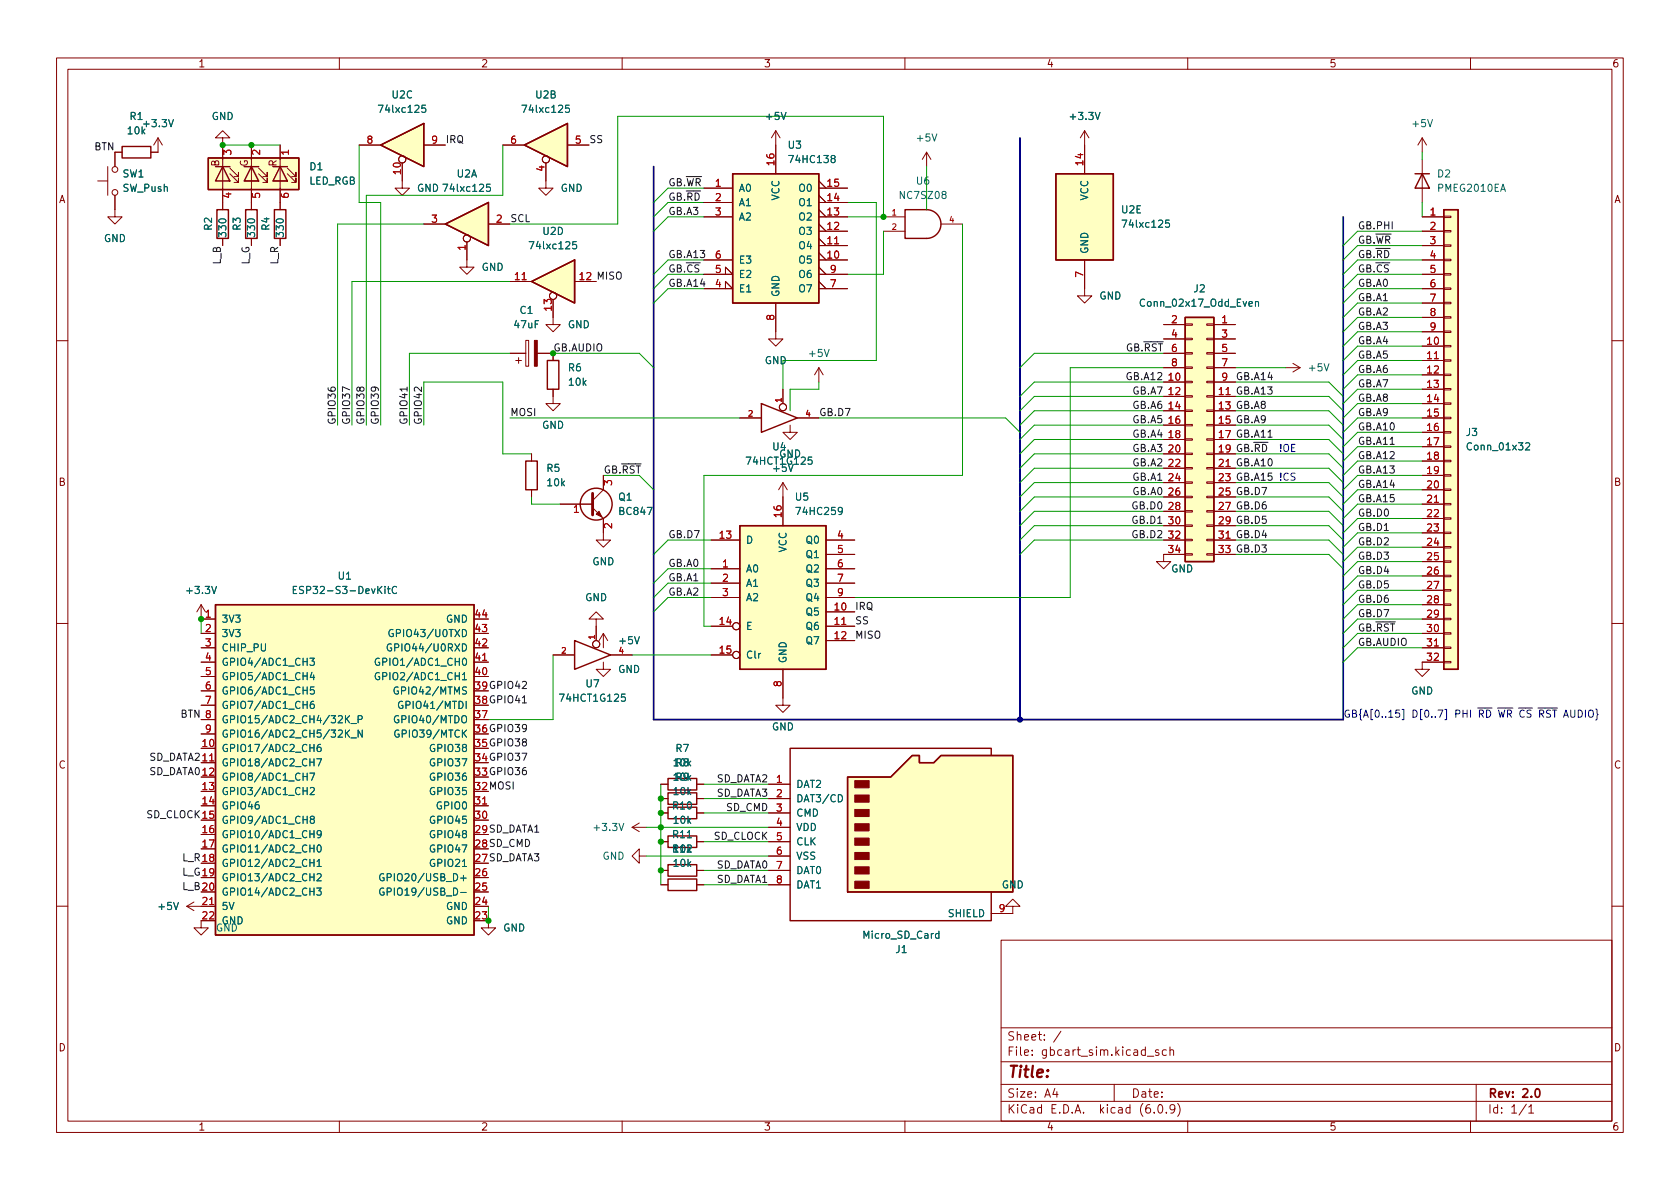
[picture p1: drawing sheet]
<svg xmlns="http://www.w3.org/2000/svg" width="297mm" height="210mm" viewBox="0 0 297 210" stroke-linecap="round" stroke-linejoin="round" font-family="sans-serif">
<g fill="none" stroke="#840000" stroke-width=".18">
<path d="M10 10.2h277v190.1h-277zM12 12.2h273v186.1h-273zM60 10.2v2M110 10.2v2M160 10.2v2M210 10.2v2M260 10.2v2M17.3 32h1.7M19 29.5v5M20.3 34.5v3.8h1.3l-1.3 1.3-1.3-1.3h1.3M21.6 26.9h-1.3v2.6M27.9 24.4v2.5h-1.2"/>
<path d="M27.9 24.4l-.7 1.2M27.9 24.4l.8 1.2M39.4 24.4h1.2l-1.2-1.3-1.3 1.3h1.3v12.7M40.6 29.7l1.6 1.5v-.7v.7h-.8M40.6 30.7l1.6 1.6v-.8v.8h-.8M43.2 32h2.5zM43.2 29.5h2.5M44.4 25.6v2.6M44.4 29.5v7.6M45.7 32h.1M45.7 29.7l1.5 1.5v-.7v.7h-.7M45.7 30.7l1.5 1.6v-.8v.8h-.7"/>
<path d="M48.3 32h2.5zM48.3 29.5h2.5M49.5 25.6v11.5M50.8 32h.1M50.8 29.7l1.5 1.5v-.7v.7h-.7M50.8 30.7l1.5 1.6v-.8v.8h-.7M63.5 25.6h3.8M71.1 28.8v4.5h1.3l-1.3 1.2-1.3-1.2h1.3M74.9 25.6h3.8M74.9 39.6h3.8M86.4 39.6h3.8M88.9 25.6h3.8"/>
<path d="M96.5 28.8v4.5h1.3l-1.3 1.2-1.3-1.2h1.3M100.3 25.6h3.8M124.5 38.3h5M124.5 33.3h5M124.5 35.8h5M137.2 23.1l-.8 1.3M137.2 23.1v7.6M137.2 23.1l.7 1.3M144.8 38.3h5.1M144.8 33.3h5.1M144.8 39.6l1.2 1.3M144.8 37.1l1.2 1.2"/>
<path d="M144.8 35.8h5.1M144.8 34.5l1.2 1.3M144.8 32l1.2 1.3M156.2 38.3h3.8M163.8 26.9l-.7 1.3M163.8 26.9v2.6M163.8 26.9l.8 1.3M166.4 39.6h3.8M191.8 23.1l-.8 1.3M191.8 23.1v7.6M191.8 23.1l.7 1.3M251.5 24.4v2.5"/>
<path d="M251.5 28.2v7.6M251.5 38.3h3.8M251.5 24.4l-.8 1.2M251.5 24.4l.7 1.2M255.3 38.2h1.2v.3h-1.2zM39.4 42.2v1.2M44.4 42.2v1.2M49.5 42.2v1.2M82.5 42.8v4.4h1.3l-1.3 1.3-1.2-1.3h1.2M90.2 49.8h3.8M97.8 53v4.4h1.3l-1.3 1.3-1.3-1.3h1.3M101.6 49.8h3.8"/>
<path d="M124.5 51h5l-1.2-1.2v1.2M124.5 48.5h5l-1.2-1.3v1.3M124.5 46h5M137.2 53.6v6.3h1.2l-1.2 1.3-1.3-1.3h1.3M144.8 40.9h5.1M144.8 46h5.1M144.8 44.7l1.2 1.3M144.8 43.4h5.1M144.8 42.2l1.2 1.2M144.8 51h5.1M144.8 48.5h5.1M144.8 49.8l1.2 1.2"/>
<path d="M144.8 47.2l1.2 1.3M156.2 40.9h3.8M191.8 46v6.3h1.2l-1.2 1.3-1.3-1.3h1.3M205.7 57.4h3.8M205.7 59.9h3.8M209.5 59.8h1.3v.3h-1.3zM209.5 57.3h1.3v.2h-1.3zM213.4 59.8h1.2v.3h-1.2zM213.4 57.3h1.2v.2h-1.2zM214.6 57.4h3.8M214.6 59.9h3.8M251.5 40.9h3.8"/>
<path d="M251.5 46h3.8M251.5 43.4h3.8M251.5 51h3.8M251.5 48.5h3.8M251.5 53.6h3.8M251.5 56.1h3.8M251.5 58.7h3.8M255.3 58.5h1.2v.3h-1.2zM255.3 56h1.2v.3h-1.2zM255.3 53.5h1.2v.2h-1.2zM255.3 50.9h1.2v.3h-1.2zM255.3 48.4h1.2v.2h-1.2z"/>
<path d="M255.3 45.8h1.2v.3h-1.2zM255.3 43.3h1.2v.3h-1.2zM255.3 40.8h1.2v.2h-1.2zM10 60.2h2M90.2 62.5h2.8M91.2 63.7h1M91.7 63.2v1.1M93 60.2h.5v4.6h-.5zM95 62.5h2.8v1.2M97.8 68.8v2.6h1.3l-1.3 1.2-1.3-1.2h1.3M130.8 73.9h3.8M138.4 68.8v2.6"/>
<path d="M139.7 75.2v1.2h1.3l-1.3 1.3-1.3-1.3h1.3M141 73.9h3.8M144.8 65l-.8 1.3M144.8 65v2.6M144.8 65l.7 1.3M205.7 62.5h3.8M205.7 65h3.8M205.7 67.6h3.8M205.7 70.1h3.8M205.7 72.6h3.8M205.7 75.2h3.8M205.7 77.7h3.8"/>
<path d="M209.5 77.6h1.3v.2h-1.3zM209.5 75.1h1.3v.2h-1.3zM209.5 72.5h1.3v.3h-1.3zM209.5 70h1.3v.2h-1.3zM209.5 67.4h1.3v.3h-1.3zM209.5 64.9h1.3v.2h-1.3zM209.5 62.4h1.3v.2h-1.3zM213.4 77.6h1.2v.2h-1.2zM213.4 75.1h1.2v.2h-1.2zM213.4 72.5h1.2v.3h-1.2zM213.4 70h1.2v.2h-1.2zM213.4 67.4h1.2v.3h-1.2z"/>
<path d="M213.4 64.9h1.2v.2h-1.2zM213.4 62.4h1.2v.2h-1.2zM214.6 62.5h3.8M214.6 65h3.8M214.6 67.6h3.8M214.6 70.1h3.8M214.6 72.6h3.8M214.6 75.2h3.8M214.6 77.7h3.8M227.3 65h2.6M228.6 64.3l1.3 .7M229.9 65l-1.3 .8"/>
<path d="M251.5 63.7h3.8M251.5 61.2h3.8M251.5 66.3h3.8M251.5 68.8h3.8M251.5 71.4h3.8M251.5 73.9h3.8M251.5 76.4h3.8M251.5 79h3.8M255.3 78.9h1.2v.2h-1.2zM255.3 76.3h1.2v.3h-1.2zM255.3 73.8h1.2v.2h-1.2zM255.3 71.2h1.2v.3h-1.2z"/>
<path d="M255.3 68.7h1.2v.3h-1.2zM255.3 66.2h1.2v.2h-1.2zM255.3 63.6h1.2v.3h-1.2zM255.3 61.1h1.2v.2h-1.2zM285 60.2h2M94 80.3v1.2M94 86.6v1.3M99.1 89.1h5.7M104.8 89.8l1.9 1.9v3.8h1.2l-1.2 1.3-1.3-1.3h1.3M106.7 84.1v2.5l-1.9 1.9M125.7 95.5h5.1M138.4 85.3v7.7"/>
<path d="M138.4 85.3l-.7 1.3M138.4 85.3l.8 1.3M146 95.5h5.1M146 98h5.1M205.7 95.5h3.8M205.7 80.3h3.8M205.7 82.8h3.8M205.7 85.3h3.8M205.7 87.9h3.8M205.7 90.4h3.8M205.7 93h3.8M209.5 97.9h1.3v.3h-1.3z"/>
<path d="M209.5 95.4h1.3v.2h-1.3zM209.5 92.8h1.3v.3h-1.3zM209.5 90.3h1.3v.2h-1.3zM209.5 87.8h1.3v.2h-1.3zM209.5 85.2h1.3v.3h-1.3zM209.5 82.7h1.3v.2h-1.3zM209.5 80.1h1.3v.3h-1.3zM209.5 98h-3.8v1.3h1.3l-1.3 1.3-1.2-1.3h1.2M213.4 97.9h1.2v.3h-1.2zM213.4 95.4h1.2v.2h-1.2zM213.4 92.8h1.2v.3h-1.2zM213.4 90.3h1.2v.2h-1.2z"/>
<path d="M213.4 87.8h1.2v.2h-1.2zM213.4 85.2h1.2v.3h-1.2zM213.4 82.7h1.2v.2h-1.2zM213.4 80.1h1.2v.3h-1.2zM214.6 95.5h3.8M214.6 98h3.8M214.6 80.3h3.8M214.6 82.8h3.8M214.6 85.3h3.8M214.6 87.9h3.8M214.6 90.4h3.8M214.6 93h3.8"/>
<path d="M251.5 89.1h3.8M251.5 81.5h3.8M251.5 84.1h3.8M251.5 86.6h3.8M251.5 91.7h3.8M251.5 94.2h3.8M251.5 96.8h3.8M251.5 99.3h3.8M255.3 99.2h1.2v.2h-1.2zM255.3 96.6h1.2v.3h-1.2zM255.3 94.1h1.2v.3h-1.2zM255.3 91.6h1.2v.2h-1.2z"/>
<path d="M255.3 89h1.2v.3h-1.2zM255.3 86.5h1.2v.2h-1.2zM255.3 83.9h1.2v.3h-1.2zM255.3 81.4h1.2v.3h-1.2zM10 110.2h2M35.6 112h2.5M35.6 117.1h2.5M35.6 106.9v2.6h2.5M35.6 114.5h2.5M35.6 119.6h2.5M35.6 106.9l-.8 1.3M35.6 106.9l.7 1.3"/>
<path d="M83.8 117.1h2.6M97.8 115.8h3.8M105.4 109.5h1.3l-1.3-1.3-1.3 1.3h1.3v3.8M106.7 117.1v1.3h1.2l-1.2 1.2-1.3-1.2h1.3M106.7 112v2.5M106.7 112l-.8 1.3M106.7 112l.7 1.3M107.9 115.8h3.9M125.7 100.6h5.1M125.7 110.7h3.8M125.7 115.8h3.8M125.7 103.1h5.1"/>
<path d="M125.7 105.7h5.1M138.4 118.4v6.3h1.3l-1.3 1.3-1.2-1.3h1.2M146 100.6h5.1M146 108.2h5.1M146 110.7h5.1M146 113.3h5.1M146 103.1h5.1M146 105.7h5.1M251.5 112h3.8M251.5 109.5h3.8M251.5 114.5h3.8M251.5 101.8h3.8"/>
<path d="M251.5 104.4h3.8M251.5 106.9h3.8M255.3 117h1.2v.2h-1.2zM255.3 114.4h1.2v.3h-1.2zM255.3 111.9h1.2v.2h-1.2zM255.3 109.3h1.2v.3h-1.2zM255.3 106.8h1.2v.3h-1.2zM255.3 104.3h1.2v.2h-1.2zM255.3 101.7h1.2v.3h-1.2zM255.3 117.1h-3.8v1.3h1.2l-1.2 1.2-1.3-1.2h1.3M285 110.2h2M35.6 134.9h2.5"/>
<path d="M35.6 122.2h2.5M35.6 124.7h2.5M35.6 127.2h2.5M35.6 129.8h2.5M116.8 138.7h1.3M123.2 138.7h1.3M135.9 138.7h3.8M34.3 159.5l-1.3 .8M83.8 142.5h2.6M111.8 146.3h2.5M111.8 146.3l1.2 .8M113 151.4v-1.3l-1.2 1.3 1.2 1.2v-1.2h1.3"/>
<path d="M113 145.5l-1.2 .8M116.8 141.2h1.3M116.8 143.8h1.3M116.8 148.8h1.3M116.8 153.9h1.3M116.8 156.5h1.3M123.2 141.2h1.3M123.2 143.8h1.3M123.2 148.8h1.3M123.2 153.9h1.3M123.2 156.5h1.3M135.9 141.2h3.8"/>
<path d="M135.9 143.8h3.8M135.9 146.3h3.8M135.9 148.8h3.8M135.9 151.4h3.8M135.9 153.9h3.8M135.9 156.5h3.8M10 160.2h2M33 160.3l1.3 .7M33 160.3h5.1M35.6 162.8v1.3h1.2l-1.2 1.2-1.3-1.2h1.3M86.4 162.8v1.3h1.2l-1.2 1.2-1.3-1.2h1.3M177 166.3h108v32h-108z"/>
<path d="M179.1 160.3h1.2l-1.2-1.3-1.3 1.3h1.3v1.2h-3.8M285 160.2h2M60 198.3v2M110 198.3v2M160 198.3v2M177 194.8h108M177 191.8h108M177 187.8h108M177 181.8h108M186.5 192.5l-.4 1h1M186.9 193v1M187.6 182.4l-1.3 1.9"/>
<path d="M197 191.8v3M202.9 186.8h1.1M204.1 196.7v.1M204.9 185.7l-.4-.1-.2 .2 .1 .3 .5 .1v.4h-.6M204.9 195.4l.2-.1a.81 .81 0 0 1 .6 .7 .81 .81 0 0 1-.3 .8h-.2a.81 .81 0 0 1-.6-.6 .81 .81 0 0 1 .3-.8zM206.2 196.7v.1M206.2 185.7l-.4-.1-.3 .3v.4l.1 .3h.6M206.9 185.8l.2-.2 .3 .1 .1 .9M206.9 185.1v1.5M207.7 196l-.3 .3h-.3l-.2-.3 .1-.6 .4-.1 .2 .2a.99 .99 0 0 1-.3 1.3h-.3M208.2 195.1a1.72 1.72 0 0 1 0 2.3M210 198.3v2"/>
<path d="M260 198.3v2M261 191.8v6.5M269.9 195.3l-1.3 1.9M270.3 195.8l.4-.5v1.5M270.3 196.8h.9"/>
<circle cx="20.3" cy="30" r=".51"/>
<circle cx="20.3" cy="34" r=".51"/>
<circle cx="71.1" cy="28.2" r=".63"/>
<circle cx="96.5" cy="28.2" r=".63"/>
<circle cx="82.5" cy="42.2" r=".63"/>
<circle cx="97.8" cy="52.3" r=".63"/>
<circle cx="138.4" cy="72" r=".63"/>
<circle cx="105.4" cy="113.9" r=".63"/>
<circle cx="130.2" cy="110.7" r=".63"/>
<circle cx="130.2" cy="115.8" r=".63"/>
</g>
<path d="M271.6 192.6l.2-.1a.82 .82 0 0 1 .6 .7 .82 .82 0 0 1-.3 .8h-.2a.81 .81 0 0 1-.6-.6 .81 .81 0 0 1 .3-.8z" fill="none" stroke="#840000" stroke-width=".3"/>
<g fill="none" stroke="#840000" stroke-width=".25">
<path d="M21.6 25.9h5.1v2h-5.1zM36.8 27.9h16v5.6h-16zM38.1 29.5h2.5M38.4 37.1h2v5.1h-2zM39.4 29.5l1.2 2.5h-2.5zM43.2 29.5h2.5M43.4 37.1h2.1v5.1h-2.1zM44.4 29.5l1.3 2.5h-2.5zM48.3 29.5h2.5M48.5 37.1h2v5.1h-2zM49.5 29.5l1.3 2.5h-2.5zM67.3 25.6l7.6-3.8v7.7z"/>
<path d="M78.7 39.6l7.7-3.8v7.6zM92.7 25.6l7.6-3.8v7.7zM129.5 30.7h15.3v22.9h-15.3zM160 37.1h3.8a2.54 2.54 0 0 1 2.6 2.5 2.54 2.54 0 0 1-2.6 2.6h-3.8zM186.7 30.7h10.1v15.3h-10.1zM250.2 30.7h2.5M251.5 30.7l1.2 2.6h-2.5zM255.3 37.1h2.5v81.3h-2.5zM94 49.8l7.6-3.8v7.6zM209.5 56.1h5.1v43.2h-5.1zM96.8 63.7h2v5.1h-2zM134.6 71.4l6.4 2.5-6.4 2.5z"/>
<path d="M93 81.5h2v5.1h-2zM130.8 93h15.2v25.4h-15.2zM38.1 106.9h45.7v58.4h-45.7zM101.6 113.3l6.3 2.5-6.3 2.6zM118.1 137.7h5.1v2h-5.1zM149.9 137.4h7.6l3.8-3.8h1.3v1.3h2.5l1.3-1.3h12.7v24.1h-29.2zM175.3 133.6v-1.3h-35.6v30.5h35.6v-5.1M118.1 142.7h5.1v2.1h-5.1zM118.1 140.2h5.1v2h-5.1zM118.1 152.9h5.1v2h-5.1zM118.1 155.4h5.1v2.1h-5.1zM118.1 147.8h5.1v2.1h-5.1z"/>
<circle cx="105.4" cy="89.1" r="2.82"/>
</g>
<g fill="#840000" stroke="#840000" stroke-width=".18">
<path d="M94.5 60.2h.5v4.6h-.5z"/>
<path d="M105.4 90.9l.5-.5 .5 1z"/>
<path d="M151.1 155.8h2.6v1.3h-2.6z"/>
<path d="M151.1 153.3h2.6v1.3h-2.6z"/>
<path d="M151.1 150.7h2.6v1.3h-2.6z"/>
<path d="M151.1 148.2h2.6v1.3h-2.6z"/>
<path d="M151.1 145.7h2.6v1.2h-2.6z"/>
<path d="M151.1 143.1h2.6v1.3h-2.6z"/>
<path d="M151.1 140.6h2.6v1.3h-2.6z"/>
<path d="M151.1 138h2.6v1.3h-2.6z"/>
</g>
<path d="M104.8 87.2v3.9" fill="none" stroke="#840000" stroke-width=".51"/>
<g fill="#ffffc2" stroke="#ffffc2" stroke-width=".18">
<path d="M67.3 25.6l7.6-3.8v7.7z"/>
<path d="M92.7 25.6l7.6-3.8v7.7z"/>
<path d="M78.7 39.6l7.7-3.8v7.6z"/>
<path d="M129.5 30.7h15.3v22.9h-15.3z"/>
<path d="M38.1 106.9h45.7v58.4h-45.7z"/>
<path d="M255.3 37.1h2.5v81.3h-2.5z"/>
<path d="M94 49.8l7.6-3.8v7.6z"/>
<path d="M149.9 137.4h7.6l3.8-3.8h1.3v1.3h2.5l1.3-1.3h12.7v24.1h-29.2z"/>
<path d="M130.8 93h15.2v25.4h-15.2z"/>
<path d="M36.8 27.9h16v5.6h-16z"/>
<path d="M209.5 56.1h5.1v43.2h-5.1z"/>
<path d="M186.7 30.7h10.1v15.3h-10.1z"/>
</g>
<g fill="none" stroke="#006464" stroke-width=".18">
<path d="M75.2 18.6h-.6v.6l.1-.1h.5l.1 .2-.1 .5-.1 .1-.5-.1M100.6 18.6h-.6v.6l.1-.1h.5l.1 .2-.1 .5-.1 .1-.5-.1M86.7 32.6h-.6l-.1 .6 .2-.1h.4l.1 .2v.4l-.2 .1-.5-.1M206.7 38.9h-.6v.6l.1-.1 .5 .1 .1 .1-.1 .5-.2 .1-.4-.1M101.9 42.7h-.6l-.1 .6 .2-.1 .4 .1 .2 .2-.1 .4-.2 .1-.5-.1M222 53.4l.2-.1 .3 .1v.8M222 53.3v.9M269.7 78.4l.5-.1 .3 .4-.8 .9h.8M51.9 104.3h.4M52.5 103.7h-.6v1.3h.6M54.8 116.4h.8l-.4 .5 .3 .1v.5l-.2 .2-.5-.2M55.2 118.9l-.3 .9h.7"/>
<path d="M55.5 119.4v.8M67.1 119a.59 .59 0 0 0-.8 .6 .59 .59 0 0 0 .8 .5v-.4h-.2M67.1 116.5a.59 .59 0 0 0-.8 .5 .59 .59 0 0 0 .8 .6v-.5h-.2M69.2 113.9a.59 .59 0 0 0-.8 .6 .59 .59 0 0 0 .8 .6v-.5h-.2M69.5 111.4a.59 .59 0 0 0-.7 .5 .59 .59 0 0 0 .7 .6v-.5h-.2M70.1 103.8a.6 .6 0 0 0-.8 .4 .6 .6 0 0 0 .6 .8l.2-.2M54.8 136.7h.8l-.5 1.3M54.9 139.4l.4-.1 .3 .3-.8 .9h.8M55.5 124l-.4 .1a.86 .86 0 0 0 0 1.2l.4-.1 .1-.5-.3-.2h-.2l-.2 .2M55.5 121.5h-.6v.6l.1-.1h.5l.1 .2-.1 .4-.2 .1-.4-.1M56 134.2h.9l-.6 1.2M56.7 131.6l-.4 .1a.85 .85 0 0 0 0 1.2l.4-.1 .1-.4-.3-.3h-.2l-.2 .3"/>
<path d="M61.3 127.1l.5 .7M61.3 129.6l.5 .8M61.8 126.6l-.7 .7M61.8 129.1l-.7 .7M62.1 127.9h.9M62.1 130.5h.9M63.3 127.2h.6l.1-.2v-.3l-.7-.1v1.2M64 129.1v1.3l-.7-1.3v1.3M70.4 121.5a.59 .59 0 0 0-.7 .6 .59 .59 0 0 0 .7 .6l.1-.5h-.3M70.5 126.6a.59 .59 0 0 0-.8 .6 .59 .59 0 0 0 .8 .6v-.5h-.2M70.5 129.2a.59 .59 0 0 0-.7 .5 .59 .59 0 0 0 .7 .6l.1-.5h-.3M71.2 124.1a.59 .59 0 0 0-.8 .5 .59 .59 0 0 0 .8 .6v-.5h-.2"/>
<path d="M54.8 152.6h.7M55.1 144.9l-.2-.3v-.1l.2-.2 .4 .1 .1 .2-.1 .2-.5 .1-.1 .2v.3l.2 .2 .4-.1 .1-.1v-.3l-.3-.2M55.5 152v1.2M56 157h.8l-.4 .5 .3 .1v.6l-.2 .1-.5-.1M56.1 154.6l.4-.1 .3 .4-.8 .9h.8M56.1 152.3l.3-.3v1.2M56.1 153.2h.7M56.2 149.5l.2-.1a.68 .68 0 0 1 .4 .6 .68 .68 0 0 1-.4 .7l-.2-.1-.1-.4zM56.8 147.4l-.3 .3h-.2l-.2-.3 .1-.5h.3l.2 .1a.84 .84 0 0 1-.3 1.1h-.2M67.9 157.1a.59 .59 0 0 0-.8 .6 .59 .59 0 0 0 .8 .5v-.4h-.2M67.9 154.6a.59 .59 0 0 0-.8 .5 .59 .59 0 0 0 .8 .6v-.5h-.2M68.5 157.7l.6-.1 .1-.1-.1-.3-.6-.2v1.3"/>
<path d="M148.2 140.5a.64 .64 0 0 1 .8 .7 .64 .64 0 0 1-.8 .6zM166 165.1h-.4l-.2 .2 .1 .6h.5M166 164.7v1.2"/>
</g>
<path d="M72 68.4v.8M224.2 77.3h.7M245.8 78.6h.7M92.4 124.3h.7" fill="none" stroke="#0f0f0f" stroke-width=".18"/>
<path d="M115.6 29.5v97.7h121.9v-88.9M180.3 24.4v102.8" fill="none" stroke="#000084" stroke-width=".3"/>
<g fill="none" stroke="#009600" stroke-width=".18">
<path d="M39.4 25.6h10.1M63.5 25.6v10.2h3.8v39.4M74.9 39.6h-15.2v35.6M88.9 25.6v8.9h-24.1v40.7M124.5 35.8h-6.4l-2.5 2.5M124.5 33.3h-6.4l-2.5 2.5M124.5 38.3h-6.4l-2.5 2.6M149.9 35.8h5v27.9h-16.5v5.1M149.9 38.3h6.3v-17.7h-47v19h-19M163.8 29.5v7.6M170.2 39.6v44.5h-45.7v26.6h1.2M251.5 26.9v1.3"/>
<path d="M251.5 35.8v2.5M90.2 49.8h-28v25.4M124.5 48.5h-6.4l-2.5 2.5M124.5 46h-6.4l-2.5 2.5M124.5 51h-6.4l-2.5 2.6M156.2 40.9v7.6h-6.3M251.5 56.1h-11.5l-2.5 2.6M251.5 48.5h-11.5l-2.5 2.5M251.5 58.7h-11.5l-2.5 2.5M251.5 46h-11.5l-2.5 2.5M251.5 51h-11.5l-2.5 2.6M251.5 53.6h-11.5l-2.5 2.5"/>
<path d="M251.5 40.9h-11.5l-2.5 2.5M251.5 43.4h-11.5l-2.5 2.6M74.9 75.2v-7.6h14v12.7h5.1M90.2 73.9h40.6M90.2 62.5h-17.8v12.7M97.8 62.5h15.2l2.6 2.5M144.8 67.6v1.2h-5.1v3.8M144.8 73.9h33l2.5 2.5M205.7 75.2h-22.8l-2.6 2.5M205.7 62.5h-22.8l-2.6 2.5M205.7 72.6h-22.8l-2.6 2.6M205.7 65h-16.5v40.7h-38.1"/>
<path d="M205.7 77.7h-22.8l-2.6 2.6M205.7 67.6h-22.8l-2.6 2.5M205.7 70.1h-22.8l-2.6 2.5M218.4 75.2h16.5l2.6 2.5M218.4 72.6h16.5l2.6 2.6M218.4 77.7h16.5l2.6 2.6M218.4 67.6h16.5l2.6 2.5M218.4 65h8.9M218.4 70.1h16.5l2.6 2.5M251.5 71.4h-11.5l-2.5 2.5M251.5 68.8h-11.5l-2.5 2.6M251.5 76.4h-11.5l-2.5 2.6"/>
<path d="M251.5 73.9h-11.5l-2.5 2.5M251.5 63.7h-11.5l-2.5 2.6M251.5 66.3h-11.5l-2.5 2.5M251.5 79h-11.5l-2.5 2.5M251.5 61.2h-11.5l-2.5 2.5M94 87.9v1.2h5.1M106.7 84.1h6.3l2.6 2.5M125.7 95.5h-7.6l-2.5 2.5M205.7 80.3h-22.8l-2.6 2.5M205.7 85.3h-22.8l-2.6 2.6M205.7 95.5h-22.8l-2.6 2.5M205.7 82.8h-22.8l-2.6 2.5"/>
<path d="M205.7 93h-22.8l-2.6 2.5M205.7 90.4h-22.8l-2.6 2.6M205.7 87.9h-22.8l-2.6 2.5M218.4 80.3h16.5l2.6 2.5M218.4 85.3h16.5l2.6 2.6M218.4 95.5h16.5l2.6 2.5M218.4 82.8h16.5l2.6 2.5M218.4 93h16.5l2.6 2.5M218.4 98h16.5l2.6 2.6M218.4 90.4h16.5l2.6 2.6M218.4 87.9h16.5l2.6 2.5M251.5 81.5h-11.5l-2.5 2.6"/>
<path d="M251.5 86.6h-11.5l-2.5 2.5M251.5 89.1h-11.5l-2.5 2.6M251.5 96.8h-11.5l-2.5 2.5M251.5 91.7h-11.5l-2.5 2.5M251.5 84.1h-11.5l-2.5 2.5M251.5 94.2h-11.5l-2.5 2.6M251.5 99.3h-11.5l-2.5 2.5M35.6 109.5v2.5M97.8 115.8v11.4h-11.4M111.8 115.8h13.9M125.7 105.7h-7.6l-2.5 2.5M125.7 103.1h-7.6l-2.5 2.6"/>
<path d="M125.7 100.6h-7.6l-2.5 2.5M251.5 114.5h-11.5l-2.5 2.6M251.5 104.4h-11.5l-2.5 2.5M251.5 101.8h-11.5l-2.5 2.6M251.5 106.9h-11.5l-2.5 2.6M251.5 109.5h-11.5l-2.5 2.5M251.5 112h-11.5l-2.5 2.5M116.8 138.7v17.8M124.5 138.7h11.4M114.3 151.4h21.6M114.3 146.3h21.6M124.5 143.8h11.4"/>
<path d="M124.5 141.2h11.4M124.5 156.5h11.4M124.5 153.9h11.4M124.5 148.8h11.4M86.4 160.3v2.5"/>
</g>
<g fill="#009600" stroke="#009600" stroke-width=".18">
<circle cx="156.2" cy="38.3" r=".46"/>
<circle cx="86.4" cy="162.8" r=".46"/>
<circle cx="35.6" cy="109.5" r=".46"/>
<circle cx="97.8" cy="62.5" r=".46"/>
<circle cx="44.4" cy="25.6" r=".46"/>
<circle cx="39.4" cy="25.6" r=".46"/>
<circle cx="116.8" cy="141.2" r=".46"/>
<circle cx="116.8" cy="148.8" r=".46"/>
<circle cx="116.8" cy="143.8" r=".46"/>
<circle cx="116.8" cy="146.3" r=".46"/>
<circle cx="116.8" cy="153.9" r=".46"/>
</g>
<circle cx="180.3" cy="127.2" r=".46" fill="#000084" stroke="#000084" stroke-width=".18"/>
<text font-size="2.8" fill="#840000" x="178" y="190.6">Title:</text>
<g font-size="2.1" fill="#840000">
<text x="178" y="184">Sheet: /</text>
<text x="178" y="186.7">File: gbcart_sim.kicad_sch</text>
<text x="178" y="196.9">KiCad E.D.A. kicad (6.0.9)</text>
<text x="178" y="194.1">Size: A4</text>
<text x="200" y="194.1">Date:</text>
<text x="263" y="194.1">Rev: 2.0</text>
<text x="263" y="196.9">Id: 1/1</text>
</g>
<g font-size="1.8" fill="#840000">
<text x="35" y="11.9">1</text>
<text x="85" y="11.9">2</text>
<text x="135" y="11.9">3</text>
<text x="185" y="11.9">4</text>
<text x="235" y="11.9">5</text>
<text x="285" y="11.9">6</text>
<text x="38.7" y="29.5" transform="rotate(-90 38.7 29.5)">B</text>
<text x="43.8" y="29.5" transform="rotate(-90 43.8 29.5)">G</text>
<text x="48.9" y="29.5" transform="rotate(-90 48.9 29.5)">R</text>
<text x="10.3" y="35.9">A</text>
<text x="285.3" y="35.9">A</text>
<text x="10.3" y="85.9">B</text>
<text x="285.3" y="85.9">B</text>
<text x="10.3" y="135.9">C</text>
<text x="285.3" y="135.9">C</text>
<text x="10.3" y="185.9">D</text>
<text x="285.3" y="185.9">D</text>
<text x="35" y="199.9">1</text>
<text x="85" y="199.9">2</text>
<text x="135" y="199.9">3</text>
<text x="185" y="199.9">4</text>
<text x="235" y="199.9">5</text>
<text x="285" y="199.9">6</text>
</g>
<g font-size="1.8" fill="#006464">
<text x="69.4" y="17.4">U2C</text>
<text x="94.8" y="17.4">U2B</text>
<text x="22.7" y="23.7">10k</text>
<text x="23" y="21.2">R1</text>
<text x="25.6" y="22.5">+3.3V</text>
<text x="37.4" y="21.2">GND</text>
<text x="67.4" y="19.9">74lxc125</text>
<text x="92.8" y="19.9">74lxc125</text>
<text x="135.6" y="21.2">+5V</text>
<text x="189.4" y="21.2">+3.3V</text>
<text x="249.9" y="22.5">+5V</text>
<text x="139.4" y="26.3">U3</text>
<text x="139.8" y="28.8">74HC138</text>
<text x="162.2" y="25">+5V</text>
<text x="21.7" y="31.4">SW1</text>
<text x="21.7" y="33.9">SW_Push</text>
<text x="54.6" y="32.6">LED_RGB</text>
<text x="54.8" y="30.1">D1</text>
<text x="73.7" y="33.9">GND 74lxc125</text>
<text x="80.8" y="31.4">U2A</text>
<text x="99.1" y="33.9">GND</text>
<text x="130.6" y="33.9">A0</text>
<text x="137.8" y="35.5" transform="rotate(-90 137.8 35.5)">VCC</text>
<text x="141.4" y="33.9">O0</text>
<text x="159.3" y="35.2">NC7SZ08</text>
<text x="162.1" y="32.6">U6</text>
<text x="192.4" y="35.5" transform="rotate(-90 192.4 35.5)">VCC</text>
<text x="254.2" y="31.4">D2</text>
<text x="254.4" y="33.9">PMEG2010EA</text>
<text x="37.5" y="40.7" transform="rotate(-90 37.5 40.7)">R2</text>
<text x="40" y="41.7" transform="rotate(-90 40 41.7)">330</text>
<text x="42.5" y="40.7" transform="rotate(-90 42.5 40.7)">R3</text>
<text x="45.1" y="41.7" transform="rotate(-90 45.1 41.7)">330</text>
<text x="47.6" y="40.7" transform="rotate(-90 47.6 40.7)">R4</text>
<text x="50.2" y="41.7" transform="rotate(-90 50.2 41.7)">330</text>
<text x="96" y="41.5">U2D</text>
<text x="130.6" y="36.4">A1</text>
<text x="130.6" y="39">A2</text>
<text x="141.4" y="41.5">O3</text>
<text x="141.4" y="39">O2</text>
<text x="141.4" y="36.4">O1</text>
<text x="198.3" y="37.7">U2E</text>
<text x="198.9" y="40.3">74lxc125</text>
<text x="18.4" y="42.8">GND</text>
<text x="85.1" y="47.9">GND</text>
<text x="94.1" y="44.1">74lxc125</text>
<text x="130.6" y="46.6">E3</text>
<text x="141.4" y="46.6">O5</text>
<text x="141.4" y="44.1">O4</text>
<text x="192.4" y="45" transform="rotate(-90 192.4 45)">GND</text>
<text x="130.6" y="51.7">E1</text>
<text x="130.6" y="49.1">E2</text>
<text x="137.8" y="52.6" transform="rotate(-90 137.8 52.6)">GND</text>
<text x="141.4" y="51.7">O7</text>
<text x="141.4" y="49.1">O6</text>
<text x="194.4" y="53">GND</text>
<text x="211.1" y="51.7">J2</text>
<text x="91" y="58">47uF</text>
<text x="92" y="55.5">C1</text>
<text x="100.4" y="58">GND</text>
<text x="202" y="54.2">Conn_02x17_Odd_Even</text>
<text x="100.5" y="65.7">R6</text>
<text x="135.2" y="64.4">GND</text>
<text x="143.2" y="63.1">+5V</text>
<text x="231.6" y="65.7">+5V</text>
<text x="100.7" y="68.2">10k</text>
<text x="95.8" y="75.8">GND</text>
<text x="259.3" y="77.1">J3</text>
<text x="96.7" y="83.4">R5</text>
<text x="132.3" y="82.2">74HCT1G125</text>
<text x="136.7" y="79.6">U4</text>
<text x="136.8" y="83.4">+5V</text>
<text x="137.7" y="80.9">GND</text>
<text x="259.7" y="79.6">Conn_01x32</text>
<text x="96.8" y="86">10k</text>
<text x="109.4" y="88.5">Q1</text>
<text x="140.7" y="88.5">U5</text>
<text x="109.6" y="91.1">BC847</text>
<text x="141.1" y="91.1">74HC259</text>
<text x="104.7" y="99.9">GND</text>
<text x="131.8" y="101.2">A0</text>
<text x="131.8" y="96.1">D</text>
<text x="139.1" y="97.7" transform="rotate(-90 139.1 97.7)">VCC</text>
<text x="142.7" y="96.1">Q0</text>
<text x="142.7" y="98.7">Q1</text>
<text x="142.7" y="101.2">Q2</text>
<text x="207.1" y="101.2">GND</text>
<text x="33.2" y="105">+3.3V</text>
<text x="53.1" y="105">ESP32-S3-DevKitC</text>
<text x="59.8" y="102.5">U1</text>
<text x="103.4" y="106.3">GND</text>
<text x="131.8" y="103.8">A1</text>
<text x="131.8" y="106.3">A2</text>
<text x="142.7" y="103.8">Q3</text>
<text x="142.7" y="106.3">Q4</text>
<text x="39.1" y="112.6">3V3</text>
<text x="39.1" y="110.1">3V3</text>
<text x="70.1" y="112.6">GPIO43/U0TXD</text>
<text x="78.9" y="110.1">GND</text>
<text x="109.6" y="113.9">+5V</text>
<text x="131.8" y="111.4">E</text>
<text x="142.7" y="108.8">Q5</text>
<text x="142.7" y="111.4">Q6</text>
<text x="142.7" y="113.9">Q7</text>
<text x="39.1" y="115.2">CHIP_PU</text>
<text x="39.1" y="117.7">GPIO4/ADC1_CH3</text>
<text x="67.6" y="117.7">GPIO1/ADC1_CH0</text>
<text x="69.9" y="115.2">GPIO44/U0RXD</text>
<text x="109.3" y="119">GND</text>
<text x="131.8" y="116.5">Clr</text>
<text x="139.1" y="117.3" transform="rotate(-90 139.1 117.3)">GND</text>
<text x="39.1" y="120.3">GPIO5/ADC1_CH4</text>
<text x="39.1" y="122.8">GPIO6/ADC1_CH5</text>
<text x="39.1" y="125.3">GPIO7/ADC1_CH6</text>
<text x="67.6" y="120.3">GPIO2/ADC1_CH1</text>
<text x="70.7" y="122.8">GPIO42/MTMS</text>
<text x="71.6" y="125.3">GPIO41/MTDI</text>
<text x="99.3" y="124.1">74HCT1G125</text>
<text x="103.6" y="121.5">U7</text>
<text x="249.5" y="122.8">GND</text>
<text x="39.1" y="127.9">GPIO15/ADC2_CH4/32K_P</text>
<text x="39.1" y="130.4">GPIO16/ADC2_CH5/32K_N</text>
<text x="70.7" y="127.9">GPIO40/MTDO</text>
<text x="70.8" y="130.4">GPIO39/MTCK</text>
<text x="136.5" y="129.2">GND</text>
<text x="39.1" y="133">GPIO17/ADC2_CH6</text>
<text x="39.1" y="135.5">GPIO18/ADC2_CH7</text>
<text x="76.4" y="135.5">GPIO37</text>
<text x="76.4" y="133">GPIO38</text>
<text x="119.5" y="133">R7</text>
<text x="119.5" y="135.5">R8</text>
<text x="39.1" y="143.1">GPIO46</text>
<text x="39.1" y="138">GPIO8/ADC1_CH7</text>
<text x="39.1" y="140.6">GPIO3/ADC1_CH2</text>
<text x="76.4" y="140.6">GPIO35</text>
<text x="76.4" y="138">GPIO36</text>
<text x="77.4" y="143.1">GPIO0</text>
<text x="119" y="143.1">R10</text>
<text x="119.2" y="140.6">10k</text>
<text x="119.5" y="138">R9</text>
<text x="140.7" y="139.3">DAT2</text>
<text x="140.7" y="141.9">DAT3/CD</text>
<text x="39.1" y="145.7">GPIO9/ADC1_CH8</text>
<text x="39.1" y="148.2">GPIO10/ADC1_CH9</text>
<text x="76.4" y="148.2">GPIO48</text>
<text x="76.4" y="145.7">GPIO45</text>
<text x="105.2" y="146.9">+3.3V</text>
<text x="119" y="148.2">R11</text>
<text x="119.2" y="145.7">10k</text>
<text x="140.7" y="144.4">CMD</text>
<text x="140.7" y="146.9">VDD</text>
<text x="140.7" y="149.5">CLK</text>
<text x="39.1" y="155.8">GPIO13/ADC2_CH2</text>
<text x="39.1" y="150.7">GPIO11/ADC2_CH0</text>
<text x="39.1" y="153.3">GPIO12/ADC2_CH1</text>
<text x="68.9" y="155.8">GPIO20/USB_D+</text>
<text x="76.4" y="153.3">GPIO21</text>
<text x="76.4" y="150.7">GPIO47</text>
<text x="106.5" y="152">GND</text>
<text x="119.2" y="150.7">10k</text>
<text x="119.2" y="153.3">10k</text>
<text x="140.7" y="152">VSS</text>
<text x="140.7" y="154.6">DAT0</text>
<text x="28.1" y="160.9">+5V</text>
<text x="39.1" y="158.4">GPIO14/ADC2_CH3</text>
<text x="39.1" y="160.9">5V</text>
<text x="69.3" y="158.4">GPIO19/USB_D-</text>
<text x="78.9" y="160.9">GND</text>
<text x="140.7" y="157.1">DAT1</text>
<text x="177.1" y="157.1">GND</text>
<text x="38.1" y="164.7">GND</text>
<text x="39.1" y="163.4">GND</text>
<text x="78.9" y="163.4">GND</text>
<text x="88.9" y="164.7">GND</text>
<text x="152.8" y="166">Micro_SD_Card</text>
<text x="167.8" y="162.2">SHIELD</text>
<text x="158.4" y="168.5">J1</text>
</g>
<g font-size="1.8" fill="#0f0f0f">
<text x="16.7" y="26.6">BTN</text>
<text x="78.7" y="25.3">IRQ</text>
<text x="104.1" y="25.3">SS</text>
<text x="118.1" y="32.9">GB.~{WR}1</text>
<text x="118.1" y="35.5">GB.~{RD} 2</text>
<text x="90.2" y="39.3">SCL</text>
<text x="118.1" y="38">GB.A3</text>
<text x="240" y="40.5">GB.PHI</text>
<text x="39" y="46.8" transform="rotate(-90 39 46.8)">L_B</text>
<text x="44.1" y="46.9" transform="rotate(-90 44.1 46.9)">L_G</text>
<text x="49.2" y="46.8" transform="rotate(-90 49.2 46.8)">L_R</text>
<text x="118.1" y="45.6">GB.A13</text>
<text x="240" y="43.1">GB.~{WR}</text>
<text x="240" y="45.6">GB.~{RD}</text>
<text x="102.5" y="49.5">12 MISO</text>
<text x="118.1" y="48.2">GB.~{CS} 5</text>
<text x="118.1" y="50.7">GB.A14</text>
<text x="240" y="53.2">GB.A1</text>
<text x="240" y="48.2">GB.~{CS}</text>
<text x="240" y="50.7">GB.A0</text>
<text x="240" y="58.3">GB.A3</text>
<text x="240" y="55.8">GB.A2</text>
<text x="97.8" y="62.1">GB.AUDIO</text>
<text x="197.7" y="62.1">GB.~{RST} 6</text>
<text x="240" y="63.4">GB.A5</text>
<text x="240" y="65.9">GB.A6</text>
<text x="240" y="60.9">GB.A4</text>
<text x="199.4" y="67.2">GB.A12</text>
<text x="200.3" y="69.7">GB.A7</text>
<text x="215.6" y="69.8">11 GB.A13</text>
<text x="218.4" y="67.2">GB.A14</text>
<text x="240" y="68.5">GB.A7</text>
<text x="240" y="71">GB.A8</text>
<text x="59.3" y="75.2" transform="rotate(-90 59.3 75.2)">GPIO36</text>
<text x="61.9" y="75.2" transform="rotate(-90 61.9 75.2)">GPIO37</text>
<text x="64.4" y="75.2" transform="rotate(-90 64.4 75.2)">GPIO38</text>
<text x="67" y="75.2" transform="rotate(-90 67 75.2)">GPIO39</text>
<text x="72" y="75.2" transform="rotate(-90 72 75.2)">GPIO41</text>
<text x="74.6" y="75.2" transform="rotate(-90 74.6 75.2)">GPIO42</text>
<text x="90.2" y="73.6">MOSI</text>
<text x="144.8" y="73.6">GB.D7</text>
<text x="200.3" y="77.4">GB.A4</text>
<text x="200.3" y="72.3">GB.A6</text>
<text x="200.3" y="74.8">GB.A5</text>
<text x="215.6" y="72.4">13 GB.A8</text>
<text x="215.6" y="74.9">15 GB.A9</text>
<text x="215.6" y="77.5">17 GB.A11</text>
<text x="240" y="73.6">GB.A9</text>
<text x="240" y="76.1">GB.A10</text>
<text x="106.7" y="83.7">GB.~{RST}</text>
<text x="200.3" y="82.4">GB.A2</text>
<text x="200.3" y="79.9">GB.A3</text>
<text x="215.6" y="82.5">21 GB.A10</text>
<text x="240" y="81.2">GB.A12</text>
<text x="240" y="78.6">GB.A11</text>
<text x="240" y="83.7">GB.A13</text>
<text x="200.3" y="87.5">GB.A0</text>
<text x="200.3" y="85">GB.A1</text>
<text x="215.6" y="85.1">23 GB.A15</text>
<text x="215.6" y="87.6">25 GB.D7</text>
<text x="240" y="88.8">GB.A15</text>
<text x="240" y="86.3">GB.A14</text>
<text x="118.1" y="95.1">GB.D7</text>
<text x="200.3" y="90.1">GB.D0</text>
<text x="200.3" y="92.6">GB.D1</text>
<text x="200.3" y="95.1">GB.D2</text>
<text x="215.6" y="90.2">27 GB.D6</text>
<text x="215.6" y="92.7">29 GB.D5</text>
<text x="215.6" y="95.2">31 GB.D4</text>
<text x="240" y="93.9">GB.D1</text>
<text x="240" y="91.3">GB.D0</text>
<text x="118.1" y="100.2">GB.A0</text>
<text x="215.6" y="97.8">33 GB.D3</text>
<text x="240" y="96.4">GB.D2</text>
<text x="240" y="101.5">GB.D4</text>
<text x="240" y="99">GB.D3</text>
<text x="118.1" y="105.3">GB.A2</text>
<text x="118.1" y="102.8">GB.A1</text>
<text x="151.1" y="107.8">IRQ</text>
<text x="240" y="106.6">GB.D6</text>
<text x="240" y="104">GB.D5</text>
<text x="151.1" y="112.9">MISO</text>
<text x="151.1" y="110.4">SS</text>
<text x="240" y="109.1">GB.D7</text>
<text x="240" y="111.7">GB.~{RST}</text>
<text x="240" y="114.2">GB.AUDIO</text>
<text x="84.1" y="121.9">39GPIO42</text>
<text x="84.1" y="124.5">38GPIO41</text>
<text x="31.9" y="126.9">BTN 8</text>
<text x="84.1" y="129.5">36GPIO39</text>
<text x="26.2" y="134.5">SD_DATA2</text>
<text x="26.2" y="137.1">SD_DATA0</text>
<text x="84.1" y="137.2">33GPIO36</text>
<text x="84.1" y="134.6">34GPIO37</text>
<text x="84.1" y="132.1">35GPIO38</text>
<text x="84.1" y="139.7">32MOSI</text>
<text x="126.6" y="140.9">SD_DATA3</text>
<text x="126.6" y="138.3">SD_DATA2</text>
<text x="128.4" y="143.4">SD_CMD</text>
<text x="25.8" y="144.7">SD_CLOCK 15</text>
<text x="84.1" y="149.9">28SD_CMD</text>
<text x="84.1" y="147.3">29SD_DATA1</text>
<text x="126.2" y="148.5">SD_CLOCK</text>
<text x="32.1" y="154.8">L_G 19</text>
<text x="32.2" y="152.3">L_R 18</text>
<text x="84.1" y="152.4">27SD_DATA3</text>
<text x="126.6" y="153.6">SD_DATA0</text>
<text x="32.2" y="157.4">L_B 20</text>
<text x="126.6" y="156.1">SD_DATA1</text>
</g>
<g font-size="1.8" fill="#a90000">
<text x="40.9" y="27.4" transform="rotate(-90 40.9 27.4)">3</text>
<text x="46" y="27.4" transform="rotate(-90 46 27.4)">2</text>
<text x="51.1" y="27.4" transform="rotate(-90 51.1 27.4)">1</text>
<text x="64.9" y="25.4">8</text>
<text x="76.3" y="25.4">9</text>
<text x="90.3" y="25.4">6</text>
<text x="101.7" y="25.4">5</text>
<text x="136.9" y="29.2" transform="rotate(-90 136.9 29.2)">16</text>
<text x="191.5" y="29.2" transform="rotate(-90 191.5 29.2)">14</text>
<text x="40.9" y="35" transform="rotate(-90 40.9 35)">4</text>
<text x="46" y="35" transform="rotate(-90 46 35)">5</text>
<text x="51.1" y="35" transform="rotate(-90 51.1 35)">6</text>
<text x="70.9" y="30.8" transform="rotate(-90 70.9 30.8)">10</text>
<text x="96.3" y="30.3" transform="rotate(-90 96.3 30.3)">4</text>
<text x="126.5" y="33">1</text>
<text x="126.5" y="35.6">2</text>
<text x="146.3" y="35.6">14</text>
<text x="146.3" y="33">15</text>
<text x="76.3" y="39.4">3</text>
<text x="87.8" y="39.4">2</text>
<text x="126.5" y="38.1">3</text>
<text x="146.3" y="40.6">12</text>
<text x="146.3" y="38.1">13</text>
<text x="252.9" y="38.1">1</text>
<text x="252.9" y="40.6">2</text>
<text x="82.3" y="44.2" transform="rotate(-90 82.3 44.2)">1</text>
<text x="126.5" y="45.7">6</text>
<text x="146.3" y="45.7">10</text>
<text x="146.3" y="43.2">11</text>
<text x="252.9" y="43.2">3</text>
<text x="252.9" y="45.7">4</text>
<text x="91.1" y="49.5">11</text>
<text x="102.5" y="49.5">12</text>
<text x="126.5" y="50.8">4</text>
<text x="126.5" y="48.3">5</text>
<text x="146.8" y="50.8">7</text>
<text x="146.8" y="48.3">9</text>
<text x="191.5" y="49" transform="rotate(-90 191.5 49)">7</text>
<text x="252.9" y="48.3">5</text>
<text x="252.9" y="50.8">6</text>
<text x="252.9" y="53.3">7</text>
<text x="97.5" y="54.9" transform="rotate(-90 97.5 54.9)">13</text>
<text x="136.9" y="56.6" transform="rotate(-90 136.9 56.6)">8</text>
<text x="207.2" y="57.1">2</text>
<text x="207.2" y="59.7">4</text>
<text x="216" y="57.1">1</text>
<text x="216" y="59.7">3</text>
<text x="252.9" y="55.9">8</text>
<text x="252.9" y="58.4">9</text>
<text x="207.2" y="64.8">8</text>
<text x="207.2" y="62.2">6</text>
<text x="216" y="62.2">5</text>
<text x="216" y="64.8">7</text>
<text x="252.4" y="61">10</text>
<text x="252.4" y="63.5">11</text>
<text x="206.7" y="67.3">10</text>
<text x="206.7" y="69.8">12</text>
<text x="215.6" y="69.8">11</text>
<text x="216" y="67.3">9</text>
<text x="252.4" y="66">12</text>
<text x="252.4" y="68.6">13</text>
<text x="252.4" y="71.1">14</text>
<text x="206.7" y="72.4">14</text>
<text x="206.7" y="74.9">16</text>
<text x="206.7" y="77.5">18</text>
<text x="215.6" y="72.4">13</text>
<text x="215.6" y="74.9">15</text>
<text x="215.6" y="77.5">17</text>
<text x="252.4" y="73.7">15</text>
<text x="252.4" y="76.2">16</text>
<text x="206.7" y="80">20</text>
<text x="206.7" y="82.5">22</text>
<text x="215.6" y="80">19</text>
<text x="215.6" y="82.5">21</text>
<text x="252.4" y="78.7">17</text>
<text x="252.4" y="81.3">18</text>
<text x="252.4" y="83.8">19</text>
<text x="108.2" y="85.8" transform="rotate(-90 108.2 85.8)">3</text>
<text x="206.7" y="85.1">24</text>
<text x="206.7" y="87.6">26</text>
<text x="215.6" y="85.1">23</text>
<text x="215.6" y="87.6">25</text>
<text x="252.4" y="86.4">20</text>
<text x="252.4" y="88.9">21</text>
<text x="101.4" y="90.7">1</text>
<text x="108.2" y="93.5" transform="rotate(-90 108.2 93.5)">2</text>
<text x="127.3" y="95.2">13</text>
<text x="138.2" y="91.4" transform="rotate(-90 138.2 91.4)">16</text>
<text x="148.1" y="95.2">4</text>
<text x="206.7" y="90.2">28</text>
<text x="206.7" y="92.7">30</text>
<text x="206.7" y="95.2">32</text>
<text x="215.6" y="90.2">27</text>
<text x="215.6" y="92.7">29</text>
<text x="215.6" y="95.2">31</text>
<text x="252.4" y="91.4">22</text>
<text x="252.4" y="94">23</text>
<text x="127.8" y="100.3">1</text>
<text x="148.1" y="97.8">5</text>
<text x="148.1" y="100.3">6</text>
<text x="206.7" y="97.8">34</text>
<text x="215.6" y="97.8">33</text>
<text x="252.4" y="96.5">24</text>
<text x="252.4" y="99.1">25</text>
<text x="252.4" y="101.6">26</text>
<text x="127.8" y="102.9">2</text>
<text x="127.8" y="105.4">3</text>
<text x="147.6" y="107.9">10</text>
<text x="148.1" y="102.9">7</text>
<text x="148.1" y="105.4">9</text>
<text x="252.4" y="104.1">27</text>
<text x="252.4" y="106.7">28</text>
<text x="36.3" y="111.8">2</text>
<text x="36.3" y="109.2">1</text>
<text x="84.1" y="111.8">43</text>
<text x="84.1" y="109.2">44</text>
<text x="127.3" y="110.5">14</text>
<text x="147.6" y="110.5">11</text>
<text x="147.6" y="113">12</text>
<text x="252.4" y="109.2">29</text>
<text x="252.4" y="111.8">30</text>
<text x="36.3" y="114.3">3</text>
<text x="36.3" y="116.8">4</text>
<text x="36.3" y="119.4">5</text>
<text x="84.1" y="119.4">40</text>
<text x="84.1" y="116.8">41</text>
<text x="84.1" y="114.3">42</text>
<text x="127.3" y="115.6">15</text>
<text x="252.4" y="114.3">31</text>
<text x="252.4" y="116.8">32</text>
<text x="36.3" y="121.9">6</text>
<text x="36.3" y="124.5">7</text>
<text x="84.1" y="121.9">39</text>
<text x="84.1" y="124.5">38</text>
<text x="138.2" y="121.4" transform="rotate(-90 138.2 121.4)">8</text>
<text x="36.3" y="129.5">9</text>
<text x="36.3" y="127">8</text>
<text x="84.1" y="127">37</text>
<text x="84.1" y="129.5">36</text>
<text x="35.8" y="132.1">10</text>
<text x="35.8" y="134.6">11</text>
<text x="35.8" y="137.2">12</text>
<text x="84.1" y="137.2">33</text>
<text x="84.1" y="134.6">34</text>
<text x="84.1" y="132.1">35</text>
<text x="35.8" y="142.2">14</text>
<text x="35.8" y="139.7">13</text>
<text x="84.1" y="142.2">31</text>
<text x="84.1" y="139.7">32</text>
<text x="137.3" y="138.4">1</text>
<text x="137.3" y="141">2</text>
<text x="137.3" y="143.5">3</text>
<text x="35.8" y="147.3">16</text>
<text x="35.8" y="149.9">17</text>
<text x="35.8" y="144.8">15</text>
<text x="84.1" y="144.8">30</text>
<text x="84.1" y="149.9">28</text>
<text x="84.1" y="147.3">29</text>
<text x="137.3" y="146">4</text>
<text x="137.3" y="148.6">5</text>
<text x="35.8" y="154.9">19</text>
<text x="35.8" y="152.4">18</text>
<text x="84.1" y="154.9">26</text>
<text x="84.1" y="152.4">27</text>
<text x="137.3" y="151.1">6</text>
<text x="137.3" y="153.7">7</text>
<text x="35.8" y="160">21</text>
<text x="35.8" y="157.5">20</text>
<text x="84.1" y="160">24</text>
<text x="84.1" y="157.5">25</text>
<text x="137.3" y="156.2">8</text>
<text x="176.7" y="161.3">9</text>
<text x="35.8" y="162.6">22</text>
<text x="84.1" y="162.6">23</text>
</g>
<g font-size="1.8" fill="#0000c2">
<text x="215.6" y="80">19 GB.~{RD}!OE</text>
<text x="226.1" y="85">!CS</text>
</g>
<text font-size="1.8" fill="#000084" x="237.5" y="126.9">GB{A[0..15] D[0..7] PHI ~{RD} ~{WR} ~{CS} ~{RST} AUDIO}</text>
<g font-size="1.4" fill="#a90000">
<text x="157.7" y="38.1">1</text>
<text x="157.7" y="40.6">2</text>
<text x="167.9" y="39.4">4</text>
<text x="138.2" y="71.1" transform="rotate(-90 138.2 71.1)">1</text>
<text x="132.3" y="73.7">2</text>
<text x="142.5" y="73.7">4</text>
<text x="105.2" y="113" transform="rotate(-90 105.2 113)">1</text>
<text x="99.3" y="115.6">2</text>
<text x="109.5" y="115.6">4</text>
</g>
</svg>
